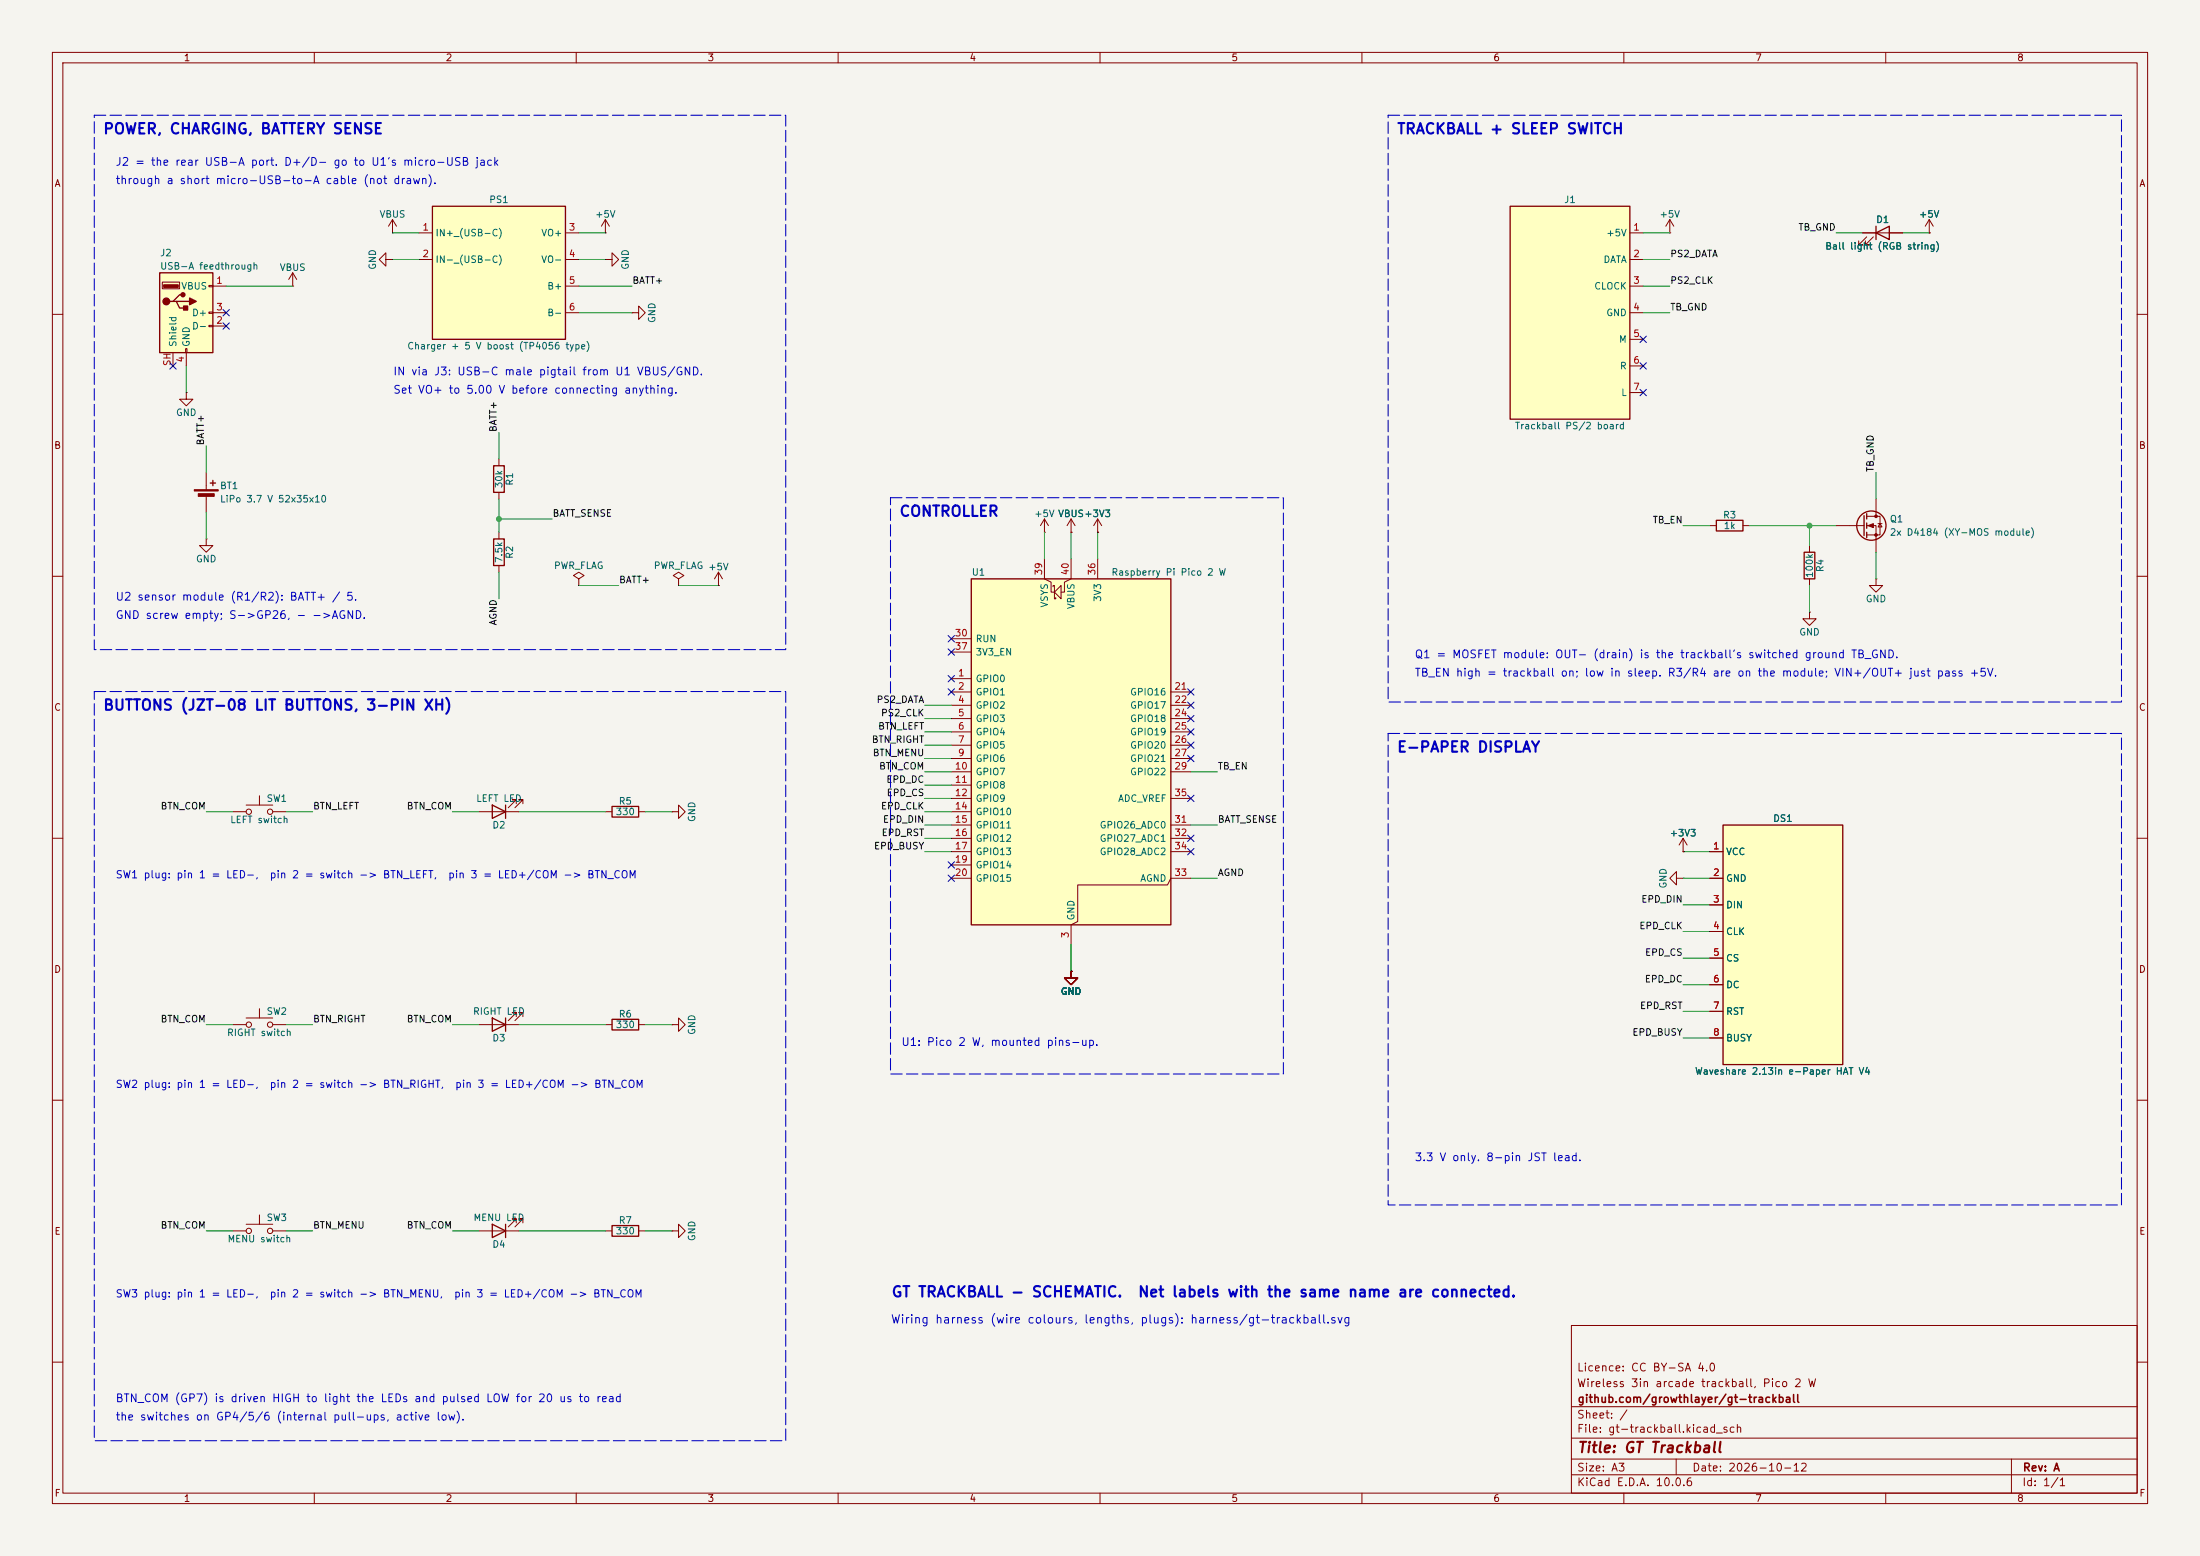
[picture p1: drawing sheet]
<svg xmlns="http://www.w3.org/2000/svg" width="420mm" height="297mm" viewBox="0 0 420 297" stroke-linecap="round" stroke-linejoin="round" font-family="sans-serif">
<path d="M0 0h420v297h-420z" fill="#f5f4ef" stroke="#f5f4ef" stroke-width=".19"/>
<g fill="none" stroke="#840000" stroke-width=".19">
<path d="M10 10h400v277h-400zM12 12h396v273h-396zM60 10v2M110 10v2M160 10v2M210 10v2M260 10v2M310 10v2M360 10v2M55.9 54.6h.1M55.9 52.1l-.8 1.2M55.9 52.1l.7 1.2"/>
<path d="M55.9 52.1v2.5M73.7 49.5v-1.2l-1.3 1.2 1.3 1.3v-1.3h1.2M74.9 49.5h.1M74.9 44.5h.1M74.9 41.9l-.7 1.3M74.9 41.9l.8 1.3M74.9 41.9v2.6M120.6 59.7h1.3v-1.3l1.3 1.3-1.3 1.3v-1.3M120.6 59.7h.1M318.8 44.5h.1M318.8 41.9l-.8 1.3M318.8 41.9l.7 1.3"/>
<path d="M318.8 41.9v2.6M368.3 44.5h.1M368.3 41.9l-.8 1.3M368.3 41.9l.8 1.3M368.3 41.9v2.6M10 60h2M408 60h2M199.4 99.1l-.8 1.2M199.4 99.1l.8 1.2M199.4 99.1v2.5M204.5 99.1l-.8 1.2M204.5 99.1l.7 1.2"/>
<path d="M204.5 99.1v2.5M10 110h2M95.2 101.6v1.3M95.2 108v1.2M110.5 110.5l1-.6-1-.7-1 .7 1 .6v1.3M110.5 111.8h.1M129.5 110.5l1.1-.6-1.1-.7-1 .7 1 .6v1.3M129.5 111.8h.1M199.4 101.6h.1M204.5 101.6h.1M345.4 116.8v1.3h1.3l-1.3 1.3-1.2-1.3h1.2M345.4 116.8h.1"/>
<path d="M358.1 110.5v1.3h1.3l-1.3 1.2-1.2-1.2h1.2M358.1 110.5h.1M408 110h2M10 160h2M44.4 154.9h2.6M47 153.7h5.1M49.5 151.9v1.8M52.1 154.9h2.5M91.4 154.9h7.7M98.6 153.4v-.7h-.8h.8l-1.6 1.5M99.8 153.4v-.7h-.7h.7l-1.5 1.5M115.6 154.9h1.2"/>
<path d="M121.9 154.9h1.3M128.3 154.9h1.2v-1.2l1.3 1.2-1.3 1.3v-1.3M128.3 154.9h.1M408 160h2M44.4 195.6h2.6M47 194.3h5.1M49.5 192.5v1.8M52.1 195.6h2.5M91.4 195.6h7.7M98.6 194.1v-.8h-.8h.8l-1.6 1.5M99.8 194.1v-.8h-.7h.7l-1.5 1.5M115.6 195.6h1.2"/>
<path d="M121.9 195.6h1.3M10 210h2M408 210h2M44.4 234.9h2.6M47 233.7h5.1M49.5 231.9v1.8M52.1 234.9h2.5M91.4 234.9h7.7M98.6 233.4v-.7h-.8h.8l-1.6 1.5M99.8 233.4v-.7h-.7h.7l-1.5 1.5M115.6 234.9h1.2M121.9 234.9h1.3"/>
<path d="M128.3 234.9h1.2v-1.2l1.3 1.2-1.3 1.3v-1.3M128.3 234.9h.1M300 253h108v32h-108zM10 260h2M300 278.5h108M300 274.5h108M300 268.5h108M320 278.5v3M384 278.5v6.5M408 260h2M60 285v2M110 285v2"/>
<path d="M160 285v2M210 285v2M260 285v2M300 281.5h108M310 285v2M360 285v2"/>
<circle cx="47.5" cy="154.9" r=".51"/>
<circle cx="51.6" cy="154.9" r=".51"/>
<circle cx="47.5" cy="195.6" r=".51"/>
<circle cx="51.6" cy="195.6" r=".51"/>
<circle cx="47.5" cy="234.9" r=".51"/>
<circle cx="51.6" cy="234.9" r=".51"/>
</g>
<path d="M94.2 102.9h2.1v5.1h-2.1zM94 153.7l2.5 1.2-2.5 1.3zM96.5 153.7v2.5M116.8 153.9h5.1v2.1h-5.1zM94 194.3l2.5 1.3-2.5 1.3zM96.5 194.3v2.6M116.8 194.6h5.1v2h-5.1zM94 233.7l2.5 1.2-2.5 1.3zM96.5 233.7v2.5M116.8 233.9h5.1v2.1h-5.1z" fill="none" stroke="#840000" stroke-width=".25"/>
<path d="M288.3 39.4h22.8v40.6h-22.8z" fill="#ffffc2"/>
<g fill="none" stroke="#840000" stroke-width=".25">
<path d="M288.3 39.4h22.8v40.6h-22.8zM358.1 44.5l2.6-1.3v2.5zM358.1 43.2v2.5M327.7 99.3h5v2h-5zM355.9 98.4v3.8M356.4 98v1.1M356.4 99.8v1M344.4 105.4h2.1v5.1h-2.1zM356.4 101.6v1"/>
<circle cx="357.3" cy="100.3" r="2.79"/>
</g>
<g fill="none" stroke="#840000" stroke-width=".19">
<path d="M311.1 44.5h2.6M311.1 49.5h2.6M311.1 54.6h2.6M311.1 59.7h2.6M355.6 44.5h7.6M356.4 45.2l-1.6 1.5h.8h-.8v-.7M357.6 45.2l-1.5 1.5h.8h-.8v-.7M311.1 64.8h2.6M311.1 69.9h2.6M311.1 74.9h2.6M356.4 98.6h2.5v3.5h-2.5M358.1 95.3v3.3"/>
<path d="M358.5 99.9h.8M358.9 99.9l.4 .7h-.8zM137.2 111.8h.1M137.2 109.2l-.8 1.3M137.2 109.2l.7 1.3M137.2 109.2v2.6M326.4 100.3h1.3M332.7 100.3h1.3M345.4 104.1v1.3M345.4 110.5v1.3M350.5 100.3h5.4M356.4 100.3h1.7v5.1"/>
<path d="M128.3 195.6h1.2v-1.3l1.3 1.3-1.3 1.3v-1.3M128.3 195.6h.1M204.5 185.4v1.3h1.2l-1.2 1.3-1.3-1.3h1.3M204.5 185.4h.1"/>
</g>
<g fill="#840000" stroke="#840000" stroke-width=".19">
<path d="M356.6 100.3l1-.4v.8z"/>
<circle cx="358.1" cy="98.6" r=".25"/>
<circle cx="358.1" cy="102.1" r=".25"/>
</g>
<path d="M30.5 52.1h10.1v15.2h-10.1z" fill="#ffffc2"/>
<path d="M30.5 52.1h10.1v15.2h-10.1zM33 57.5h.7l.6 1.3h1.3M33.7 57.5h2.5M34.9 56.3h-.6l-1.3 1.2h-.6" fill="none" stroke="#840000" stroke-width=".25"/>
<g fill="#840000" stroke="#840000" stroke-width=".25">
<path d="M35.1 58.4h.7v.8h-.7z"/>
<path d="M36.2 56.9l1.3 .6-1.3 .7z"/>
<circle cx="31.7" cy="57.5" r=".63"/>
<circle cx="34.9" cy="56.3" r=".38"/>
</g>
<path d="M31.2 54.4h2.8v.5h-2.8z" fill="#840000" stroke="#840000" stroke-width=".19"/>
<g fill="none" stroke="#840000" stroke-width=".19">
<path d="M31 53.8h3.3v1.3h-3.3zM39.9 54.5h.7v.2h-.7zM39.9 59.6h.7v.2h-.7zM40.6 54.6h2.6M40.6 59.7h2.6M115.6 49.5h1.2v-1.2l1.3 1.2-1.3 1.3v-1.3M115.6 49.5h.1M115.6 44.5h.1M115.6 41.9l-.8 1.3M115.6 41.9l.7 1.3M115.6 41.9v2.6M33 67.3v2.6"/>
<path d="M35.4 66.5h.3v.8h-.3zM35.6 67.3v2.6M39.9 62.1h.7v.3h-.7zM40.6 62.2h2.6"/>
</g>
<path d="M82.5 39.4h25.4v25.4h-25.4z" fill="#ffffc2"/>
<path d="M82.5 39.4h25.4v25.4h-25.4z" fill="none" stroke="#840000" stroke-width=".25"/>
<path d="M80 44.5h2.5M80 49.5h2.5M107.9 44.5h2.6M107.9 49.5h2.6M107.9 54.6h2.6M107.9 59.7h2.6M39.4 102.9v1.2h1.2l-1.2 1.3-1.3-1.3h1.3M39.4 102.9h.1M204.5 185.4v1.3h1.2l-1.2 1.3-1.3-1.3h1.3M204.5 185.4h.1" fill="none" stroke="#840000" stroke-width=".19"/>
<path d="M185.4 110.5h38.1v66h-38.1z" fill="#ffffc2"/>
<path d="M185.4 110.5h38.1v66h-38.1z" fill="none" stroke="#840000" stroke-width=".25"/>
<g fill="none" stroke="#840000" stroke-width=".19">
<path d="M209.5 99.1v2.5M209.5 99.1l-.7 1.2M209.5 99.1l.8 1.2M199.4 106.7v3.8l1.3 .6v1.9h.6M201 112v-.2h.3v2.5h.2v-.3M201.3 113l1.3-1.2v2.5zM204.5 106.7v3.8l-1.3 .6v1.9h-.6M209.5 101.6h.1M209.5 106.7v3.8M181.6 129.5h3.8M181.6 132.1h3.8M181.6 134.6h3.8"/>
<path d="M181.6 137.2h3.8M181.6 139.7h3.8M181.6 121.9h3.8M181.6 124.5h3.8M223.5 132.1h3.8M223.5 134.6h3.8M223.5 137.2h3.8M223.5 139.7h3.8M181.6 142.2h3.8M181.6 144.8h3.8M181.6 147.3h3.8M181.6 149.9h3.8"/>
<path d="M181.6 152.4h3.8M181.6 154.9h3.8M181.6 157.5h3.8M223.5 142.2h3.8M223.5 144.8h3.8M223.5 147.3h3.8M223.5 152.4h3.8M223.5 157.5h3.8M181.6 160h3.8M181.6 162.6h3.8M181.6 165.1h3.8M181.6 167.6h3.8"/>
<path d="M223.5 160h3.8M223.5 162.6h3.8M227.3 167.6h-3.8l-.6 1.3h-17.2v7l-1.2 .6v3.8M320 167.6v-1.2l-1.2 1.2 1.2 1.3v-1.3h1.3M321.3 167.6h.1M321.3 162.6h.1M321.3 160l-.8 1.3M321.3 160l.8 1.3M321.3 160v2.6"/>
</g>
<path d="M328.9 157.5h22.9v45.7h-22.9z" fill="#ffffc2"/>
<path d="M40.1 92.2h1M40.6 91.7v1M94.2 88.9h2.1v5.1h-2.1zM328.9 157.5h22.9v45.7h-22.9z" fill="none" stroke="#840000" stroke-width=".25"/>
<g fill="none" stroke="#840000" stroke-width=".19">
<path d="M355.6 44.5h2.5M360.7 44.5h2.5M368.3 44.5h.1M35.6 74.9v1.3h1.2l-1.2 1.3-1.3-1.3h1.3M35.6 74.9h.1M39.4 90.2v3.3M39.4 94.5v3.3M95.2 87.6v1.3M95.2 94v1.3M204.5 101.6h.1M209.5 101.6h.1M321.3 162.6h.1"/>
<path d="M326.4 162.6h2.5M326.4 167.6h2.5M326.4 172.7h2.5M326.4 177.8h2.5M204.5 185.4v1.3h1.2l-1.2 1.3-1.3-1.3h1.3M204.5 185.4h.1M326.4 182.9h2.5M326.4 188h2.5M326.4 193h2.5M326.4 198.1h2.5"/>
</g>
<g fill="#840000" stroke="#840000" stroke-width=".19">
<path d="M37.1 93.5h4.6v.2h-4.6z"/>
<path d="M37.8 94.2h3.1v.5h-3.1z"/>
</g>
<g fill="none" stroke="#009600" stroke-width=".19">
<path d="M43.2 54.6h12.7M74.9 44.5h5.1M74.9 49.5h5.1M110.5 44.5h5.1M110.5 49.5h5.1M110.5 59.7h10.1M110.5 54.6h10.1M313.7 44.5h5.1M313.7 49.5h5.1M313.7 59.7h5.1M313.7 54.6h5.1M350.5 44.5h5.1"/>
<path d="M363.2 44.5h5.1M35.6 69.9v5M39.4 85.1v5.1M39.4 97.8v5.1M95.2 82.6v5M95.2 95.3v6.3M95.2 99.1h10.2M358.1 90.2v5.1M95.2 109.2v5.1M110.5 111.8h7.6M129.5 111.8h7.7M199.4 101.6v5.1"/>
<path d="M204.5 101.6v5.1M209.5 101.6v5.1M321.3 100.3h5.1M334 100.3h16.5M345.4 100.3v3.8M345.4 111.8v5M358.1 105.4v5.1M176.5 134.6h5.1M176.5 137.2h5.1M176.5 139.7h5.1M39.4 154.9h5M54.6 154.9h5.1"/>
<path d="M86.4 154.9h5M99.1 154.9h16.5M123.2 154.9h5.1M176.5 154.9h5.1M176.5 142.2h5.1M176.5 144.8h5.1M176.5 147.3h5.1M176.5 149.9h5.1M176.5 152.4h5.1M176.5 157.5h5.1M227.3 147.3h5.1M227.3 157.5h5.1"/>
<path d="M176.5 162.6h5.1M176.5 160h5.1M227.3 167.6h5.1M321.3 167.6h5.1M321.3 162.6h5.1M321.3 172.7h5.1M321.3 177.8h5.1M39.4 195.6h5M54.6 195.6h5.1M86.4 195.6h5M99.1 195.6h16.5M123.2 195.6h5.1"/>
<path d="M204.5 180.3v5.1M321.3 198.1h5.1M321.3 193h5.1M321.3 188h5.1M321.3 182.9h5.1M39.4 234.9h5M54.6 234.9h5.1M86.4 234.9h5M99.1 234.9h16.5M123.2 234.9h5.1"/>
</g>
<g fill="none" stroke="#000084" stroke-width=".19">
<path d="M42.6 59.1l1.2 1.2M43.8 59.1l-1.2 1.2M32.4 69.2l1.2 1.3M33.6 69.2l-1.2 1.3M42.6 61.6l1.2 1.2M43.8 61.6l-1.2 1.2M313.1 69.2l1.2 1.3M313.1 64.2l1.2 1.2M313.1 74.3l1.2 1.2M314.3 69.2l-1.2 1.3M314.3 64.2l-1.2 1.2M314.3 74.3l-1.2 1.2"/>
<path d="M181 131.5l1.2 1.2M181 121.3l1.2 1.2M181 123.9l1.2 1.2M181 128.9l1.2 1.2M182.2 131.5l-1.2 1.2M182.2 121.3l-1.2 1.2M182.2 123.9l-1.2 1.2M182.2 128.9l-1.2 1.2M226.7 136.6l1.2 1.2M226.7 139.1l1.2 1.2M226.7 131.5l1.2 1.2M226.7 134l1.2 1.2"/>
<path d="M227.9 136.6l-1.2 1.2M227.9 139.1l-1.2 1.2M227.9 131.5l-1.2 1.2M227.9 134l-1.2 1.2M226.7 159.4l1.2 1.2M226.7 151.8l1.2 1.2M226.7 144.2l1.2 1.2M226.7 141.6l1.2 1.2M227.9 159.4l-1.2 1.2M227.9 151.8l-1.2 1.2M227.9 144.2l-1.2 1.2M227.9 141.6l-1.2 1.2"/>
<path d="M181 164.5l1.2 1.2M181 167l1.2 1.2M182.2 164.5l-1.2 1.2M182.2 167l-1.2 1.2M226.7 162l1.2 1.2M227.9 162l-1.2 1.2"/>
</g>
<path d="M18 22h132v102h-132zM265 22h140v112h-140zM170 95h75v110h-75zM18 132h132v143h-132zM265 140h140v90h-140z" fill="none" stroke="#0000c2" stroke-width=".2" stroke-dasharray="2.2 .8"/>
<g fill="#009600" stroke="#009600" stroke-width=".19">
<circle cx="345.4" cy="100.3" r=".46"/>
<circle cx="95.2" cy="99.1" r=".46"/>
</g>
<g font-size="2" fill="#0000c2">
<text x="19.6" y="26.1">POWER, CHARGING, BATTERY SENSE</text>
<text x="266.6" y="26.1">TRACKBALL + SLEEP SWITCH</text>
<text x="171.6" y="99.1">CONTROLLER</text>
<text x="19.6" y="136.1">BUTTONS (JZT-08 LIT BUTTONS, 3-PIN XH)</text>
<text x="266.6" y="144.1">E-PAPER DISPLAY</text>
<text x="170.1" y="248.1">GT TRACKBALL - SCHEMATIC.</text>
<text x="217.1" y="248.1">Net labels with the same name are connected.</text>
</g>
<text font-size="2" fill="#840000" x="301" y="277.8">Title: GT Trackball</text>
<text font-size="1.6" fill="#0000c2" x="169.9" y="253">Wiring harness (wire colours, lengths, plugs): harness/gt-trackball.svg</text>
<g font-size="1.5" fill="#0000c2">
<text x="22" y="35.5">through a short micro-USB-to-A cable (not drawn).</text>
<text x="22" y="32">J2 = the rear USB-A port. D+/D- go to U1's micro-USB jack</text>
<text x="75" y="72">IN via J3: USB-C male pigtail from U1 VBUS/GND.</text>
<text x="75" y="75.5">Set VO+ to 5.00 V before connecting anything.</text>
<text x="22" y="118.5">GND screw empty; S-&gt;GP26, - -&gt;AGND.</text>
<text x="22" y="115">U2 sensor module (R1/R2): BATT+ / 5.</text>
<text x="270" y="126">Q1 = MOSFET module: OUT- (drain) is the trackball's switched ground TB_GND.</text>
<text x="270" y="129.5">TB_EN high = trackball on; low in sleep. R3/R4 are on the module; VIN+/OUT+ just pass +5V.</text>
<text x="172" y="200">U1: Pico 2 W, mounted pins-up.</text>
<text x="270" y="222">3.3 V only. 8-pin JST lead.</text>
<text x="22" y="268">BTN_COM (GP7) is driven HIGH to light the LEDs and pulsed LOW for 20 us to read</text>
<text x="22" y="271.5">the switches on GP4/5/6 (internal pull-ups, active low).</text>
</g>
<g font-size="1.5" fill="#840000">
<text x="300.9" y="262.1">Licence: CC BY-SA 4.0</text>
<text x="300.9" y="265.1">Wireless 3in arcade trackball, Pico 2 W</text>
<text x="301" y="268.1">github.com/growthlayer/gt-trackball</text>
<text x="300.9" y="273.8">File: gt-trackball.kicad_sch</text>
<text x="300.9" y="271.1">Sheet: /</text>
<text x="300.9" y="281.2">Size: A3</text>
<text x="322.9" y="281.2">Date: 2026-10-12</text>
<text x="386" y="281.2">Rev: A</text>
<text x="300.9" y="284">KiCad E.D.A. 10.0.6</text>
<text x="385.9" y="284">Id: 1/1</text>
</g>
<g font-size="1.4" fill="#0000c2">
<text x="22" y="168">SW1 plug: pin 1 = LED-,</text>
<text x="51.4" y="168">pin 2 = switch -&gt; BTN_LEFT,</text>
<text x="85.4" y="168">pin 3 = LED+/COM -&gt; BTN_COM</text>
<text x="22" y="208">SW2 plug: pin 1 = LED-,</text>
<text x="51.4" y="208">pin 2 = switch -&gt; BTN_RIGHT,</text>
<text x="86.8" y="208">pin 3 = LED+/COM -&gt; BTN_COM</text>
<text x="22" y="248">SW3 plug: pin 1 = LED-,</text>
<text x="51.4" y="248">pin 2 = switch -&gt; BTN_MENU,</text>
<text x="86.6" y="248">pin 3 = LED+/COM -&gt; BTN_COM</text>
</g>
<g font-size="1.3" fill="#840000">
<text x="35" y="12">1</text>
<text x="85" y="12">2</text>
<text x="135" y="12">3</text>
<text x="185" y="12">4</text>
<text x="235" y="12">5</text>
<text x="285" y="12">6</text>
<text x="335" y="12">7</text>
<text x="385" y="12">8</text>
<text x="10.3" y="36">A</text>
<text x="408.3" y="36">A</text>
<text x="10.2" y="86">B</text>
<text x="408.2" y="86">B</text>
<text x="10.2" y="136">C</text>
<text x="408.2" y="136">C</text>
<text x="10.2" y="186">D</text>
<text x="408.2" y="186">D</text>
<text x="10.3" y="236">E</text>
<text x="408.3" y="236">E</text>
<text x="10.3" y="286">F</text>
<text x="35" y="287">1</text>
<text x="85" y="287">2</text>
<text x="135" y="287">3</text>
<text x="185" y="287">4</text>
<text x="235" y="287">5</text>
<text x="285" y="287">6</text>
<text x="335" y="287">7</text>
<text x="385" y="287">8</text>
<text x="408.3" y="286">F</text>
</g>
<g font-size="1.3" fill="#006464">
<text x="72.4" y="41.9">VBUS</text>
<text x="93.3" y="39.1">PS1</text>
<text x="113.5" y="41.9">+5V</text>
<text x="298.5" y="39.1">J1</text>
<text x="316.7" y="41.9">+5V</text>
<text x="366.2" y="41.9">+5V</text>
<text x="83" y="45.4">IN+_(USB-C)</text>
<text x="103.2" y="45.4">VO+</text>
<text x="306.5" y="45.4">+5V</text>
<text x="348.3" y="48">Ball light (RGB string)</text>
<text x="358" y="42.9">D1</text>
<text x="30.5" y="49.2">J2</text>
<text x="30.5" y="51.8">USB-A feedthrough</text>
<text x="53.3" y="52">VBUS</text>
<text x="72.1" y="51.6" transform="rotate(-90 72.1 51.6)">GND</text>
<text x="83" y="50.5">IN-_(USB-C)</text>
<text x="103.2" y="50.5">VO-</text>
<text x="120.3" y="51.6" transform="rotate(-90 120.3 51.6)">GND</text>
<text x="306" y="50.5">DATA</text>
<text x="34.5" y="55.6">VBUS</text>
<text x="104.4" y="55.6">B+</text>
<text x="304.2" y="55.6">CLOCK</text>
<text x="36.6" y="63.2">D-</text>
<text x="36.6" y="60.7">D+</text>
<text x="104.4" y="60.7">B-</text>
<text x="125.4" y="61.8" transform="rotate(-90 125.4 61.8)">GND</text>
<text x="306.5" y="60.7">GND</text>
<text x="309" y="65.7">M</text>
<text x="34" y="66.3" transform="rotate(-90 34 66.3)">Shield</text>
<text x="36.5" y="66.3" transform="rotate(-90 36.5 66.3)">GND</text>
<text x="77.6" y="67">Charger + 5 V boost (TP4056 type)</text>
<text x="309.1" y="70.8">R</text>
<text x="309.4" y="75.9">L</text>
<text x="33.5" y="79.7">GND</text>
<text x="289.1" y="82.2">Trackball PS/2 board</text>
<text x="41.9" y="93.7">BT1</text>
<text x="96.2" y="93.3" transform="rotate(-90 96.2 93.3)">30k</text>
<text x="98.2" y="92.8" transform="rotate(-90 98.2 92.8)">R1</text>
<text x="41.9" y="96.2">LiPo 3.7 V 52x35x10</text>
<text x="197.3" y="99">+5V VBUS+3V3</text>
<text x="201.9" y="99">VBUS+3V3</text>
<text x="328.8" y="99.3">R3</text>
<text x="329" y="101.3">1k</text>
<text x="360.7" y="100">Q1</text>
<text x="37.3" y="107.6">GND</text>
<text x="96.2" y="107.6" transform="rotate(-90 96.2 107.6)">7.5k</text>
<text x="98.2" y="106.8" transform="rotate(-90 98.2 106.8)">R2</text>
<text x="360.7" y="102.6">2x D4184 (XY-MOS module)</text>
<text x="105.6" y="108.9">PWR_FLAG</text>
<text x="124.7" y="108.9">PWR_FLAG +5V</text>
<text x="185.4" y="110.2">U1</text>
<text x="212.1" y="110.2">Raspberry Pi Pico 2 W</text>
<text x="346.4" y="110.4" transform="rotate(-90 346.4 110.4)">100k</text>
<text x="348.4" y="109.3" transform="rotate(-90 348.4 109.3)">R4</text>
<text x="200.4" y="116.1" transform="rotate(-90 200.4 116.1)">VSYS</text>
<text x="205.4" y="116.4" transform="rotate(-90 205.4 116.4)">VBUS</text>
<text x="210.5" y="115" transform="rotate(-90 210.5 115)">3V3</text>
<text x="356.1" y="115.3">GND</text>
<text x="186.2" y="122.9">RUN</text>
<text x="186.2" y="125.4">3V3_EN</text>
<text x="343.4" y="121.6">GND</text>
<text x="186.2" y="130.5">GPIO0</text>
<text x="186.2" y="133">GPIO1</text>
<text x="186.2" y="135.6">GPIO2</text>
<text x="215.6" y="133">GPIO16</text>
<text x="215.6" y="135.6">GPIO17</text>
<text x="186.2" y="138.1">GPIO3</text>
<text x="186.2" y="140.7">GPIO4</text>
<text x="186.2" y="143.2">GPIO5</text>
<text x="215.6" y="138.1">GPIO18</text>
<text x="215.6" y="140.7">GPIO19</text>
<text x="215.6" y="143.2">GPIO20</text>
<text x="186.2" y="145.7">GPIO6</text>
<text x="186.2" y="148.3">GPIO7</text>
<text x="215.6" y="145.7">GPIO21</text>
<text x="215.6" y="148.3">GPIO22</text>
<text x="50.8" y="153.4">SW1</text>
<text x="90.8" y="153.4">LEFT LED</text>
<text x="117.4" y="155.9">330</text>
<text x="118" y="153.9">R5</text>
<text x="186.2" y="150.8">GPIO8</text>
<text x="186.2" y="153.4">GPIO9</text>
<text x="186.2" y="155.9">GPIO10</text>
<text x="213.3" y="153.4">ADC_VREF</text>
<text x="43.8" y="157.4">LEFT switch</text>
<text x="93.9" y="158.4">D2</text>
<text x="133" y="157" transform="rotate(-90 133 157)">GND</text>
<text x="186.2" y="158.4">GPIO11</text>
<text x="186.2" y="161">GPIO12</text>
<text x="209.8" y="158.4">GPIO26_ADC0</text>
<text x="209.8" y="161">GPIO27_ADC1</text>
<text x="318.6" y="160">+3V3</text>
<text x="338.4" y="157.2">DS1</text>
<text x="186.2" y="163.5">GPIO13</text>
<text x="186.2" y="166.1">GPIO14</text>
<text x="209.8" y="163.5">GPIO28_ADC2</text>
<text x="329.4" y="163.5">VCC</text>
<text x="186.2" y="168.6">GPIO15</text>
<text x="217.6" y="168.6">AGND</text>
<text x="318.5" y="169.7" transform="rotate(-90 318.5 169.7)">GND</text>
<text x="329.4" y="168.6">GND</text>
<text x="329.4" y="173.7">DIN</text>
<text x="205.4" y="175.8" transform="rotate(-90 205.4 175.8)">GND</text>
<text x="329.4" y="178.8">CLK</text>
<text x="329.4" y="183.8">CS</text>
<text x="202.4" y="190.2">GND</text>
<text x="329.4" y="188.9">DC</text>
<text x="50.8" y="194">SW2</text>
<text x="90.2" y="194">RIGHT LED</text>
<text x="117.4" y="196.5">330</text>
<text x="118" y="194.5">R6</text>
<text x="133" y="197.6" transform="rotate(-90 133 197.6)">GND</text>
<text x="329.4" y="194">RST</text>
<text x="43.2" y="198.1">RIGHT switch</text>
<text x="93.9" y="199.1">D3</text>
<text x="329.4" y="199.1">BUSY</text>
<text x="323.5" y="205.4">Waveshare 2.13in e-Paper HAT V4</text>
<text x="50.8" y="233.4">SW3</text>
<text x="90.3" y="233.4">MENU LED</text>
<text x="118" y="233.9">R7</text>
<text x="43.3" y="237.4">MENU switch</text>
<text x="93.9" y="238.5">D4</text>
<text x="117.4" y="235.9">330</text>
<text x="133" y="237" transform="rotate(-90 133 237)">GND</text>
</g>
<g font-size="1.3" fill="#a90000">
<text x="80.5" y="44.3">1</text>
<text x="108.5" y="44.3">3</text>
<text x="311.7" y="44.3">1</text>
<text x="80.5" y="49.4">2</text>
<text x="108.5" y="49.4">4</text>
<text x="311.7" y="49.4">2</text>
<text x="41.2" y="54.5">1</text>
<text x="41.2" y="59.6">3</text>
<text x="108.5" y="54.5">5</text>
<text x="108.5" y="59.6">6</text>
<text x="311.7" y="54.5">3</text>
<text x="311.7" y="59.6">4</text>
<text x="41.2" y="62.1">2</text>
<text x="311.7" y="64.6">5</text>
<text x="32.9" y="70" transform="rotate(-90 32.9 70)">SH</text>
<text x="35.4" y="69.3" transform="rotate(-90 35.4 69.3)">4</text>
<text x="311.7" y="69.7">6</text>
<text x="311.7" y="74.8">7</text>
<text x="199.3" y="109.9" transform="rotate(-90 199.3 109.9)">39</text>
<text x="204.3" y="109.9" transform="rotate(-90 204.3 109.9)">40</text>
<text x="209.4" y="109.9" transform="rotate(-90 209.4 109.9)">36</text>
<text x="182.2" y="121.8">30</text>
<text x="182.2" y="124.3">37</text>
<text x="182.8" y="129.4">1</text>
<text x="182.8" y="131.9">2</text>
<text x="224.1" y="131.9">21</text>
<text x="182.8" y="134.5">4</text>
<text x="182.8" y="137">5</text>
<text x="224.1" y="134.5">22</text>
<text x="224.1" y="137">24</text>
<text x="182.8" y="139.6">6</text>
<text x="182.8" y="142.1">7</text>
<text x="224.1" y="139.6">25</text>
<text x="224.1" y="142.1">26</text>
<text x="182.2" y="147.2">10</text>
<text x="182.2" y="149.7">11</text>
<text x="182.8" y="144.6">9</text>
<text x="224.1" y="144.6">27</text>
<text x="224.1" y="147.2">29</text>
<text x="182.2" y="152.3">12</text>
<text x="182.2" y="154.8">14</text>
<text x="224.1" y="152.3">35</text>
<text x="182.2" y="157.3">15</text>
<text x="182.2" y="159.9">16</text>
<text x="224.1" y="157.3">31</text>
<text x="224.1" y="159.9">32</text>
<text x="182.2" y="162.4">17</text>
<text x="182.2" y="165">19</text>
<text x="182.2" y="167.5">20</text>
<text x="224.1" y="167.5">33</text>
<text x="224.1" y="162.4">34</text>
<text x="326.9" y="162.4">1</text>
<text x="326.9" y="167.5">2</text>
<text x="326.9" y="172.6">3</text>
<text x="204.3" y="179.2" transform="rotate(-90 204.3 179.2)">3</text>
<text x="326.9" y="177.7">4</text>
<text x="326.9" y="182.7">5</text>
<text x="326.9" y="187.8">6</text>
<text x="326.9" y="192.9">7</text>
<text x="326.9" y="198">8</text>
</g>
<g font-size="1.3" fill="#0f0f0f">
<text x="343.2" y="44.3">TB_GND</text>
<text x="318.7" y="49.4">PS2_DATA</text>
<text x="120.6" y="54.5">BATT+</text>
<text x="318.7" y="59.6">TB_GND</text>
<text x="318.7" y="54.5">PS2_CLK</text>
<text x="95.1" y="82.6" transform="rotate(-90 95.1 82.6)">BATT+</text>
<text x="39.2" y="85.1" transform="rotate(-90 39.2 85.1)">BATT+</text>
<text x="358" y="90.2" transform="rotate(-90 358 90.2)">TB_GND</text>
<text x="105.4" y="98.9">BATT_SENSE</text>
<text x="315.4" y="100.2">TB_EN</text>
<text x="118.1" y="111.6">BATT+</text>
<text x="95.1" y="119.5" transform="rotate(-90 95.1 119.5)">AGND</text>
<text x="167.2" y="134.5">PS2_DATA</text>
<text x="168.1" y="137">PS2_CLK</text>
<text x="166.3" y="142.1">BTN_RIGHT</text>
<text x="167.5" y="139.6">BTN_LEFT</text>
<text x="166.5" y="144.7">BTN_MENU</text>
<text x="167.7" y="147.2">BTN_COM</text>
<text x="169.1" y="149.7">EPD_DC</text>
<text x="232.4" y="147.2">TB_EN</text>
<text x="30.6" y="154.8">BTN_COM</text>
<text x="59.7" y="154.8">BTN_LEFT</text>
<text x="77.5" y="154.8">BTN_COM</text>
<text x="168.1" y="154.8">EPD_CLK</text>
<text x="169.2" y="152.3">EPD_CS</text>
<text x="168.2" y="159.9">EPD_RST</text>
<text x="168.4" y="157.4">EPD_DIN</text>
<text x="232.4" y="157.4">BATT_SENSE</text>
<text x="166.7" y="162.4">EPD_BUSY</text>
<text x="232.4" y="167.5">AGND</text>
<text x="313.2" y="172.6">EPD_DIN</text>
<text x="312.9" y="177.7">EPD_CLK</text>
<text x="313.9" y="182.8">EPD_CS</text>
<text x="313.9" y="187.8">EPD_DC</text>
<text x="30.6" y="195.5">BTN_COM</text>
<text x="59.7" y="195.5">BTN_RIGHT</text>
<text x="77.5" y="195.5">BTN_COM</text>
<text x="311.5" y="198">EPD_BUSY</text>
<text x="313" y="192.9">EPD_RST</text>
<text x="30.6" y="234.8">BTN_COM</text>
<text x="59.7" y="234.8">BTN_MENU</text>
<text x="77.5" y="234.8">BTN_COM</text>
</g>
</svg>
